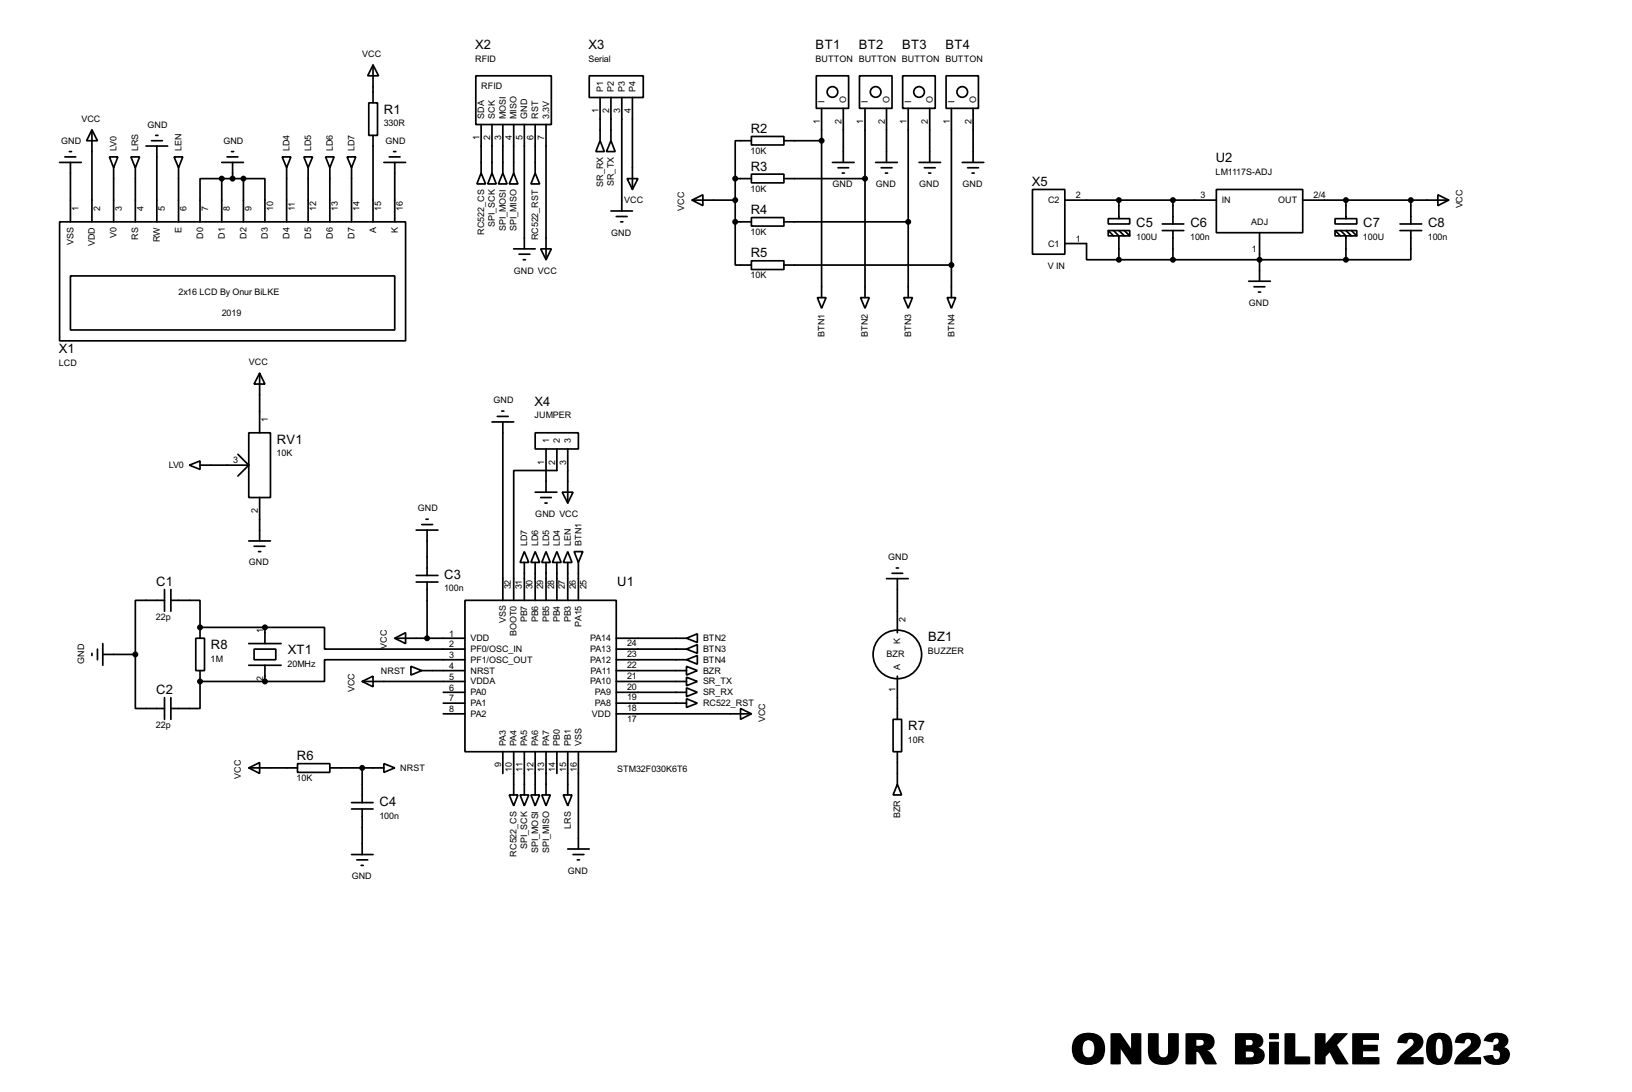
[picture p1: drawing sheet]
<svg xmlns="http://www.w3.org/2000/svg" width="383mm" height="256mm" viewBox="0 0 383 256" stroke-linecap="round" stroke-linejoin="round" font-family="sans-serif">
<g fill="none" stroke="#000" stroke-width=".4">
<path d="M87.7 15.3l1.3 2.5h-2.6zM87.7 15.3v8.9M111.8 17.8h17.8v11.5h-17.8zM138.5 17.8h12.7v5.1h-12.7zM191.8 17.8h7.6v7.7h-7.6zM202 17.8h7.6v7.7h-7.6zM212.1 17.8h7.7v7.7h-7.7zM222.3 17.8h7.6v7.7h-7.6zM14 38.2h5.1M15.3 36.9h2.5M16.3 35.6h.5M16.6 38.2v13.9"/>
<path d="M21.6 30.5l1.3 2.6h-2.5zM21.6 30.5v21.6M25.7 36.9h2l-1 2.5zM26.7 39.4v12.7M30.8 36.9h2l-1 2.5zM31.8 39.4v12.7M34.3 34.3h5.1M35.6 33.1h2.6M36.6 31.8h.5M36.9 34.3v17.8M40.9 36.9h2.1l-1 2.5zM42 39.4v12.7"/>
<path d="M52.1 38.2h5.1M53.4 36.9h2.5M54.4 35.6h.5M54.7 38.2v3.8M66.3 36.9h2.1l-1 2.5zM67.4 39.4v12.7M71.4 36.9h2.1l-1.1 2.5zM72.4 39.4v12.7M76.5 36.9h2l-1 2.5zM77.5 39.4v12.7M81.6 36.9h2l-1 2.5zM82.6 39.4v12.7"/>
<path d="M86.7 24.2h2v7.6h-2zM87.7 31.8v20.3M90.2 38.2h5.1M91.5 36.9h2.5M92.5 35.6h.5M92.8 38.2v13.9M113.1 29.3v11.4M115.6 29.3v11.4M118.2 29.3v11.4M120.7 29.3v11.4M123.2 29.3v29.2M125.8 29.3v11.4"/>
<path d="M128.3 29.3v31.7M141 33.1l1 2.5h-2zM141 22.9v10.2M143.6 33.1l1 2.5h-2.1zM143.6 22.9v10.2M146.1 22.9v26.7M148.6 22.9v21.6M176.6 32.1h7.6v2h-7.6zM176.6 33.1h-3.8v8.9M184.2 33.1h8.9M193.1 25.5v44.4M195.6 38.2h5.1"/>
<path d="M196.9 39.4h2.5M198.2 25.5v12.7M203.3 25.5v44.4M205.8 38.2h5.1M207.1 39.4h2.5M208.3 25.5v12.7M213.4 25.5v44.4M216 38.2h5M217.2 39.4h2.6M218.5 25.5v12.7M223.6 25.5v44.4M226.1 38.2h5.1"/>
<path d="M227.4 39.4h2.5M228.7 25.5v12.7M14 52.1h81.3v28h-81.3zM52.1 42h-5.1v10.1M52.1 42h5.1M52.1 42v10.1M57.2 42h5.1v10.1M57.2 42v10.1M113.1 40.7l1 2.5h-2zM115.6 40.7l1 2.5h-2zM118.2 40.7l1 2.5h-2.1zM120.7 40.7l1 2.5h-2z"/>
<path d="M120.7 58.5h5.1M122 59.7h2.5M125.8 40.7l1 2.5h-2zM127.1 58.5h2.5l-1.3 2.5zM143.6 49.6h5M144.8 50.9h2.6M145.9 52.1h.5M147.4 42h2.5l-1.3 2.5zM162.6 47l2.6-1.2v2.5zM162.6 47h10.2M172.8 52.1v10.2h3.8M172.8 42h3.8"/>
<path d="M172.8 52.1h3.8M172.8 42v10.1M176.6 40.9h7.6v2.1h-7.6zM176.6 51.1h7.6v2h-7.6zM184.2 42h19.1M184.2 52.1h29.2M197.9 40.7h.5M208.1 40.7h.5M218.2 40.7h.5M228.4 40.7h.5M242.6 44.5h7.6v15.2h-7.6zM250.2 57.2h5.1v3.8h7.6"/>
<path d="M250.2 47h35.6M260.4 51.4h5.1v1.2h-5.1zM260.4 54.2h5.1v1.2h-5.1zM260.4 54.2l1.3 1.2M261.7 54.2l1.2 1.2v5.6M262.9 47v4.4M262.9 54.2l1.3 1.2M264.2 54.2l1.3 1.2M273.1 54.2h5.1M273.1 52.6h5.1M275.6 47v5.6M275.6 54.2v6.8"/>
<path d="M285.8 44.5h20.3v10.2h-20.3zM296 54.7v11.4M306.1 47h34.3M313.7 51.4h5.1v1.2h-5.1zM313.7 54.2h5.1v1.2h-5.1zM313.7 54.2l1.3 1.2M315 54.2l1.3 1.2v5.6M316.3 47v4.4M316.3 54.2l1.3 1.2M317.6 54.2l1.2 1.2M329 54.2h5.1M329 52.6h5.1"/>
<path d="M331.5 54.2v6.8h-15.2M331.5 47v5.6M337.9 45.8l2.5 1.2-2.5 1.3zM16.6 64.8h76.2v12.7h-76.2zM123 61h.5M176.6 61.3h7.6v2h-7.6zM184.2 62.3h39.4M192.1 69.9h2l-1 2.5zM202.2 69.9h2.1l-1 2.5zM212.4 69.9h2l-1 2.5zM222.6 69.9h2l-1 2.5zM262.9 61h53.4"/>
<path d="M293.4 66.1h5.1M294.7 67.4h2.5M295.7 68.6h.5M61 87.7l1.3 2.5h-2.6zM61 87.7v14M115.6 99.1h5.1M116.9 97.8h2.5M117.9 96.6h.5M118.2 99.1v41.9M44.5 109.3l2.5-1v2zM47 109.3h11.5M55.9 106.7l2.6 2.6"/>
<path d="M58.5 101.7h5.1v15.2h-5.1zM58.5 109.3l-2.6 2.5M61 116.9v10.2M125.8 101.7h10.1v3.8h-10.1zM125.8 115.6h5.1M127.1 116.9h2.5M128.1 118.2h.5M128.3 105.5v10.1M130.9 105.5v5h-10.2v30.5M132.1 115.6h2.6l-1.3 2.6zM133.4 105.5v12.7M38.7 138.5v5.1"/>
<path d="M40.2 138.5v5.1M58.5 127.1h5.1M59.7 128.3h2.6M60.8 129.6h.5M97.8 136.7h5.1M97.8 135.2h5.1M97.8 124.5h5.1M99.1 123.2h2.6M100.1 122h.5M100.4 124.5v10.7M100.4 136.7v13.2M123.2 129.6l1.1 2.5h-2.1z"/>
<path d="M123.2 132.1v8.9M125.8 129.6l1 2.5h-2zM125.8 132.1v8.9M128.3 129.6l1 2.5h-2zM128.3 132.1v8.9M130.9 129.6l1 2.5h-2.1zM130.9 132.1v8.9M133.4 129.6l1 2.5h-2zM133.4 132.1v8.9M134.9 129.6h2.1l-1.1 2.5zM135.9 132.1v8.9M208.3 135.9h5.1"/>
<path d="M209.6 134.7h2.5M210.6 133.4h.5M210.9 135.9v12.7M21.6 153.5v.5M22.9 152.5v2.5M24.2 153.7h7.6M24.2 151.2v5.1M31.8 153.7v12.7h6.9M38.7 141h-6.9v12.7M40.2 141h6.8v6.4M46 149.9h2.1v7.6h-2.1zM47 147.4h15.3"/>
<path d="M47 147.4v2.5M47 157.5v2.6M58.5 151.2h7.6M58.5 156.3h7.6M59.7 152.5h5.1v2.5h-5.1zM62.3 147.4h14v5.1h33M62.3 147.4v3.8M62.3 156.3v3.8M92.8 149.9l2.5-1.3v2.6zM92.8 149.9h16.5M96.6 156.5l2.5 1-2.5 1.1zM99.1 157.5h10.2"/>
<path d="M109.3 141h35.5v35.6h-35.5zM109.3 155h-33v5.1h-14M144.8 149.9h16.5M144.8 157.5h16.5M144.8 152.5h16.5M144.8 155h16.5M161.3 159.1l2.6 1-2.6 1zM161.3 156.5l2.6 1-2.6 1.1zM161.3 152.5l2.6-1.1v2.1zM161.3 149.9l2.6-1v2zM161.3 155l2.6-1v2zM210.9 158.8v10.2"/>
<path d="M38.7 163.9v5.1M40.2 163.9v5.1M47 160.1v6.3h-6.8M47 160.1h15.3M69.9 179.4h7.6v2h-7.6zM85.1 160.1l2.6-1.3v2.5zM85.1 160.1h24.2M90.2 179.4l2.6 1-2.6 1zM104.2 167.7h5.1M104.2 165.2h5.1M104.2 162.6h5.1M118.2 176.6v5.1"/>
<path d="M120.7 176.6v10.1M123.2 176.6v10.1M125.8 176.6v10.1M128.3 176.6v10.1M130.9 176.6v5.1M133.4 176.6v10.1M135.9 176.6v22.8M144.8 167.7h31.8M144.8 165.2h16.5M144.8 160.1h16.5M144.8 162.6h16.5M161.3 164.1l2.6 1.1-2.6 1z"/>
<path d="M161.3 161.6l2.6 1-2.6 1zM174 166.4l2.6 1.3-2.6 1.3zM209.9 169h2v7.6h-2zM210.9 176.6v7.6M58.5 180.4l2.5-1.3v2.6zM58.5 180.4h11.4M77.5 180.4h12.7M82.6 188.5h5.1M82.6 190h5.1M85.1 180.4v8.1M85.1 190v10.7M119.7 186.7h2l-1 2.6z"/>
<path d="M122.2 186.7h2.1l-1.1 2.6zM124.8 186.7h2l-1 2.6zM127.3 186.7h2l-1 2.6zM132.4 186.7h2l-1 2.6zM133.4 199.4h5.1M210.9 184.2l1 2.5h-2zM82.6 200.7h5.1M83.9 202h2.5M84.9 203.3h.5M134.7 200.7h2.5M135.7 202h.5"/>
<circle cx="195.6" cy="21.6" r="1.25"/>
<circle cx="205.7" cy="21.6" r="1.25"/>
<circle cx="215.9" cy="21.6" r="1.25"/>
<circle cx="226.1" cy="21.6" r="1.25"/>
<circle cx="210.8" cy="153.7" r="5.7"/>
</g>
<g fill="#000">
<circle cx="47" cy="147.4" r=".2"/>
<circle cx="47" cy="160.1" r=".2"/>
</g>
<g fill="#000" stroke="#000" stroke-width=".4">
<circle cx="193" cy="33.1" r=".5"/>
<circle cx="52.1" cy="42" r=".5"/>
<circle cx="54.6" cy="42" r=".5"/>
<circle cx="57.2" cy="42" r=".5"/>
<circle cx="172.7" cy="47" r=".5"/>
<circle cx="172.7" cy="52.1" r=".5"/>
<circle cx="172.7" cy="42" r=".5"/>
<circle cx="203.2" cy="42" r=".5"/>
<circle cx="213.4" cy="52.1" r=".5"/>
<circle cx="262.9" cy="47" r=".5"/>
<circle cx="275.6" cy="47" r=".5"/>
<circle cx="316.2" cy="47" r=".5"/>
<circle cx="331.5" cy="47" r=".5"/>
<circle cx="223.5" cy="62.3" r=".5"/>
<circle cx="262.9" cy="61" r=".5"/>
<circle cx="275.6" cy="61" r=".5"/>
<circle cx="295.9" cy="61" r=".5"/>
<circle cx="316.2" cy="61" r=".5"/>
<circle cx="31.8" cy="153.7" r=".5"/>
<circle cx="47" cy="147.4" r=".5"/>
<circle cx="62.2" cy="147.4" r=".5"/>
<circle cx="100.3" cy="149.9" r=".5"/>
<circle cx="47" cy="160.1" r=".5"/>
<circle cx="62.2" cy="160.1" r=".5"/>
<circle cx="85.1" cy="180.4" r=".5"/>
</g>
<text font-size="14.3" x="251.4" y="250">ONUR BiLKE 2023</text>
<g font-size="3.4">
<text x="111.7" y="11.4">X2</text>
<text x="138.3" y="11.4">X3</text>
<text x="191.7" y="11.4">BT1</text>
<text x="201.8" y="11.4">BT2</text>
<text x="212" y="11.4">BT3</text>
<text x="222.2" y="11.4">BT4</text>
<text x="90.2" y="26.7">R1</text>
<text x="176.4" y="31.3">R2</text>
<text x="176.4" y="40.1">R3</text>
<text x="285.7" y="38.1">U2</text>
<text x="242.5" y="43.7">X5</text>
<text x="176.4" y="50.3">R4</text>
<text x="267" y="53.4">C5</text>
<text x="279.7" y="53.4">C6</text>
<text x="320.3" y="53.4">C7</text>
<text x="335.6" y="53.4">C8</text>
<text x="176.4" y="60.5">R5</text>
<text x="13.9" y="83">X1</text>
<text x="125.6" y="95.3">X4</text>
<text x="65.1" y="104.2">RV1</text>
<text x="36.7" y="137.7">C1</text>
<text x="104.4" y="136">C3</text>
<text x="145.1" y="137.7">U1</text>
<text x="49.6" y="152.5">R8</text>
<text x="67.6" y="153.7">XT1</text>
<text x="218.1" y="150.6">BZ1</text>
<text x="36.7" y="163.1">C2</text>
<text x="213.4" y="171.5">R7</text>
<text x="69.8" y="178.6">R6</text>
<text x="89.2" y="189.3">C4</text>
</g>
<g font-size="2.4">
<text x="85.1" y="13.4">VCC</text>
<text x="111.6" y="14.5">RFID</text>
<text x="138.3" y="14.5">Serial</text>
<text x="191.6" y="14.5">BUTTON BUTTON BUTTON BUTTON</text>
<text x="113.1" y="21">RFID</text>
<text x="141.7" y="21.6" transform="rotate(-90 141.7 21.6)">P1</text>
<text x="144.3" y="21.6" transform="rotate(-90 144.3 21.6)">P2</text>
<text x="146.8" y="21.6" transform="rotate(-90 146.8 21.6)">P3</text>
<text x="149.3" y="21.6" transform="rotate(-90 149.3 21.6)">P4</text>
<text x="19.1" y="28.6">VCC</text>
<text x="34.7" y="30">GND</text>
<text x="90.2" y="29.6">330R</text>
<text x="113.8" y="27.9" transform="rotate(-90 113.8 27.9)">SDA</text>
<text x="116.3" y="27.9" transform="rotate(-90 116.3 27.9)">SCK</text>
<text x="118.9" y="27.9" transform="rotate(-90 118.9 27.9)">MOSI</text>
<text x="121.4" y="27.9" transform="rotate(-90 121.4 27.9)">MISO</text>
<text x="123.9" y="27.9" transform="rotate(-90 123.9 27.9)">GND</text>
<text x="126.5" y="27.9" transform="rotate(-90 126.5 27.9)">RST</text>
<text x="129" y="28" transform="rotate(-90 129 28)">3.3V</text>
<text x="140.6" y="26.6" transform="rotate(-90 140.6 26.6)">1</text>
<text x="143.2" y="26.6" transform="rotate(-90 143.2 26.6)">2</text>
<text x="145.7" y="26.6" transform="rotate(-90 145.7 26.6)">3</text>
<text x="148.2" y="26.6" transform="rotate(-90 148.2 26.6)">4</text>
<text x="192.6" y="29.1" transform="rotate(-90 192.6 29.1)">1</text>
<text x="193.8" y="24.1" transform="rotate(-90 193.8 24.1)">I</text>
<text x="197.8" y="29.1" transform="rotate(-90 197.8 29.1)">2</text>
<text x="198.9" y="24.1" transform="rotate(-90 198.9 24.1)">O</text>
<text x="202.9" y="29.1" transform="rotate(-90 202.9 29.1)">1</text>
<text x="203.9" y="24.1" transform="rotate(-90 203.9 24.1)">I</text>
<text x="207.9" y="29.1" transform="rotate(-90 207.9 29.1)">2</text>
<text x="209" y="24.1" transform="rotate(-90 209 24.1)">O</text>
<text x="213" y="29.1" transform="rotate(-90 213 29.1)">1</text>
<text x="214.1" y="24.1" transform="rotate(-90 214.1 24.1)">I</text>
<text x="218" y="29.1" transform="rotate(-90 218 29.1)">2</text>
<text x="219.2" y="24.1" transform="rotate(-90 219.2 24.1)">O</text>
<text x="223.2" y="29.1" transform="rotate(-90 223.2 29.1)">1</text>
<text x="224.3" y="24.1" transform="rotate(-90 224.3 24.1)">I</text>
<text x="228.3" y="29.1" transform="rotate(-90 228.3 29.1)">2</text>
<text x="229.3" y="24.1" transform="rotate(-90 229.3 24.1)">O</text>
<text x="14.4" y="33.8">GND</text>
<text x="27.4" y="35.6" transform="rotate(-90 27.4 35.6)">LV0</text>
<text x="32.5" y="35.6" transform="rotate(-90 32.5 35.6)">LRS</text>
<text x="42.7" y="35.6" transform="rotate(-90 42.7 35.6)">LEN</text>
<text x="52.5" y="33.8">GND</text>
<text x="68.1" y="35.6" transform="rotate(-90 68.1 35.6)">LD4</text>
<text x="73.1" y="35.6" transform="rotate(-90 73.1 35.6)">LD5</text>
<text x="78.2" y="35.6" transform="rotate(-90 78.2 35.6)">LD6</text>
<text x="83.3" y="35.6" transform="rotate(-90 83.3 35.6)">LD7</text>
<text x="90.6" y="33.8">GND</text>
<text x="112.7" y="33" transform="rotate(-90 112.7 33)">1</text>
<text x="115.2" y="33" transform="rotate(-90 115.2 33)">2</text>
<text x="117.8" y="33" transform="rotate(-90 117.8 33)">3</text>
<text x="120.3" y="33" transform="rotate(-90 120.3 33)">4</text>
<text x="122.8" y="33" transform="rotate(-90 122.8 33)">5</text>
<text x="125.4" y="33" transform="rotate(-90 125.4 33)">6</text>
<text x="127.9" y="33" transform="rotate(-90 127.9 33)">7</text>
<text x="176.4" y="36.1">10K</text>
<text x="285.6" y="41.1">LM1117S-ADJ</text>
<text x="141.7" y="43.9" transform="rotate(-90 141.7 43.9)">SR_RX</text>
<text x="144.3" y="43.7" transform="rotate(-90 144.3 43.7)">SR_TX</text>
<text x="146.7" y="47.7">VCC</text>
<text x="176.4" y="45.1">10K</text>
<text x="195.6" y="43.9">GND</text>
<text x="205.8" y="43.9">GND</text>
<text x="216" y="43.9">GND</text>
<text x="226.1" y="43.9">GND</text>
<text x="246.3" y="47.7">C2</text>
<text x="252.8" y="46.6">2</text>
<text x="282.1" y="46.6">3</text>
<text x="287.1" y="47.7">IN</text>
<text x="300.3" y="47.7">OUT</text>
<text x="308.7" y="46.6">2/4</text>
<text x="18.4" y="49.6" transform="rotate(-90 18.4 49.6)">1</text>
<text x="23.5" y="49.5" transform="rotate(-90 23.5 49.5)">2</text>
<text x="28.6" y="49.6" transform="rotate(-90 28.6 49.6)">3</text>
<text x="33.7" y="49.5" transform="rotate(-90 33.7 49.5)">4</text>
<text x="38.8" y="49.6" transform="rotate(-90 38.8 49.6)">5</text>
<text x="43.9" y="49.6" transform="rotate(-90 43.9 49.6)">6</text>
<text x="48.9" y="49.6" transform="rotate(-90 48.9 49.6)">7</text>
<text x="54" y="49.6" transform="rotate(-90 54 49.6)">8</text>
<text x="59.1" y="49.5" transform="rotate(-90 59.1 49.5)">9</text>
<text x="64.2" y="49.5" transform="rotate(-90 64.2 49.5)">10</text>
<text x="69.3" y="49.5" transform="rotate(-90 69.3 49.5)">11</text>
<text x="74.3" y="49.6" transform="rotate(-90 74.3 49.6)">12</text>
<text x="79.4" y="49.6" transform="rotate(-90 79.4 49.6)">13</text>
<text x="84.5" y="49.6" transform="rotate(-90 84.5 49.6)">14</text>
<text x="89.6" y="49.5" transform="rotate(-90 89.6 49.5)">15</text>
<text x="94.7" y="49.5" transform="rotate(-90 94.7 49.5)">16</text>
<text x="116.3" y="53.3" transform="rotate(-90 116.3 53.3)">SPI_SCK</text>
<text x="160.8" y="49.5" transform="rotate(-90 160.8 49.5)">VCC</text>
<text x="294" y="52.9">ADJ</text>
<text x="343.7" y="49" transform="rotate(-90 343.7 49)">VCC</text>
<text x="17.2" y="57.5" transform="rotate(-90 17.2 57.5)">VSS</text>
<text x="22.3" y="57.8" transform="rotate(-90 22.3 57.8)">VDD</text>
<text x="27.4" y="55.9" transform="rotate(-90 27.4 55.9)">V0</text>
<text x="32.5" y="56.3" transform="rotate(-90 32.5 56.3)">RS</text>
<text x="37.6" y="56.9" transform="rotate(-90 37.6 56.9)">RW</text>
<text x="42.7" y="54.7" transform="rotate(-90 42.7 54.7)">E</text>
<text x="47.7" y="56" transform="rotate(-90 47.7 56)">D0</text>
<text x="52.8" y="56" transform="rotate(-90 52.8 56)">D1</text>
<text x="57.9" y="56" transform="rotate(-90 57.9 56)">D2</text>
<text x="63" y="56" transform="rotate(-90 63 56)">D3</text>
<text x="68.1" y="56" transform="rotate(-90 68.1 56)">D4</text>
<text x="73.1" y="56" transform="rotate(-90 73.1 56)">D5</text>
<text x="78.2" y="56" transform="rotate(-90 78.2 56)">D6</text>
<text x="83.3" y="56" transform="rotate(-90 83.3 56)">D7</text>
<text x="88.4" y="54.7" transform="rotate(-90 88.4 54.7)">A</text>
<text x="93.5" y="54.7" transform="rotate(-90 93.5 54.7)">K</text>
<text x="113.8" y="55.1" transform="rotate(-90 113.8 55.1)">RC522_CS</text>
<text x="118.9" y="54.3" transform="rotate(-90 118.9 54.3)">SPI_MOSI</text>
<text x="121.4" y="54.3" transform="rotate(-90 121.4 54.3)">SPI_MISO</text>
<text x="126.5" y="56.5" transform="rotate(-90 126.5 56.5)">RC522_RST</text>
<text x="143.6" y="55.4">GND</text>
<text x="176.4" y="55.2">10K</text>
<text x="246.3" y="57.9">C1</text>
<text x="252.8" y="56.8">1</text>
<text x="267" y="56.4">100U</text>
<text x="279.7" y="56.4">100n</text>
<text x="294.2" y="59.1">1</text>
<text x="320.3" y="56.4">100U</text>
<text x="335.5" y="56.4">100n</text>
<text x="120.7" y="64.2">GND VCC</text>
<text x="176.4" y="65.4">10K</text>
<text x="246.2" y="63.1">V IN</text>
<text x="42" y="69.2">2x16 LCD By Onur BiLKE</text>
<text x="293.4" y="71.9">GND</text>
<text x="52.1" y="74.3">2019</text>
<text x="193.8" y="79.1" transform="rotate(-90 193.8 79.1)">BTN1</text>
<text x="203.9" y="79.1" transform="rotate(-90 203.9 79.1)">BTN2</text>
<text x="214.1" y="79.1" transform="rotate(-90 214.1 79.1)">BTN3</text>
<text x="224.3" y="79.1" transform="rotate(-90 224.3 79.1)">BTN4</text>
<text x="13.8" y="86">LCD</text>
<text x="58.5" y="85.8">VCC</text>
<text x="116" y="94.7">GND</text>
<text x="62.9" y="99.1" transform="rotate(-90 62.9 99.1)">1</text>
<text x="125.6" y="98.2">JUMPER</text>
<text x="65" y="107.2">10K</text>
<text x="129" y="104.1" transform="rotate(-90 129 104.1)">1</text>
<text x="131.6" y="104.2" transform="rotate(-90 131.6 104.2)">2</text>
<text x="134.1" y="104.2" transform="rotate(-90 134.1 104.2)">3</text>
<text x="39.6" y="110">LV0</text>
<text x="54.8" y="108.9">3</text>
<text x="127.9" y="109.1" transform="rotate(-90 127.9 109.1)">1</text>
<text x="130.5" y="109.2" transform="rotate(-90 130.5 109.2)">2</text>
<text x="133" y="109.2" transform="rotate(-90 133 109.2)">3</text>
<text x="60.6" y="120.6" transform="rotate(-90 60.6 120.6)">2</text>
<text x="98.2" y="120.1">GND</text>
<text x="125.8" y="121.4">GND VCC</text>
<text x="123.9" y="128.3" transform="rotate(-90 123.9 128.3)">LD7</text>
<text x="126.5" y="128.3" transform="rotate(-90 126.5 128.3)">LD6</text>
<text x="129" y="128.3" transform="rotate(-90 129 128.3)">LD5</text>
<text x="131.6" y="128.3" transform="rotate(-90 131.6 128.3)">LD4</text>
<text x="134.1" y="128.3" transform="rotate(-90 134.1 128.3)">LEN</text>
<text x="136.6" y="128.3" transform="rotate(-90 136.6 128.3)">BTN1</text>
<text x="208.7" y="131.6">GND</text>
<text x="58.5" y="132.8">GND</text>
<text x="104.4" y="138.9">100n</text>
<text x="120.1" y="138.5" transform="rotate(-90 120.1 138.5)">32</text>
<text x="122.6" y="138.5" transform="rotate(-90 122.6 138.5)">31</text>
<text x="125.1" y="138.5" transform="rotate(-90 125.1 138.5)">30</text>
<text x="127.7" y="138.5" transform="rotate(-90 127.7 138.5)">29</text>
<text x="130.2" y="138.5" transform="rotate(-90 130.2 138.5)">28</text>
<text x="132.8" y="138.5" transform="rotate(-90 132.8 138.5)">27</text>
<text x="135.3" y="138.5" transform="rotate(-90 135.3 138.5)">26</text>
<text x="137.8" y="138.5" transform="rotate(-90 137.8 138.5)">25</text>
<text x="36.7" y="145.7">22p</text>
<text x="61.9" y="148.6" transform="rotate(-90 61.9 148.6)">1</text>
<text x="105.6" y="149.5">1</text>
<text x="118.9" y="146.4" transform="rotate(-90 118.9 146.4)">VSS</text>
<text x="121.4" y="149.4" transform="rotate(-90 121.4 149.4)">BOOT0</text>
<text x="123.9" y="146.2" transform="rotate(-90 123.9 146.2)">PB7</text>
<text x="126.5" y="146.2" transform="rotate(-90 126.5 146.2)">PB6</text>
<text x="129" y="146.2" transform="rotate(-90 129 146.2)">PB5</text>
<text x="131.6" y="146.2" transform="rotate(-90 131.6 146.2)">PB4</text>
<text x="134.1" y="146.2" transform="rotate(-90 134.1 146.2)">PB3</text>
<text x="136.6" y="147.2" transform="rotate(-90 136.6 147.2)">PA15</text>
<text x="212.8" y="146.1" transform="rotate(-90 212.8 146.1)">2</text>
<text x="19.8" y="155.9" transform="rotate(-90 19.8 155.9)">GND</text>
<text x="49.5" y="155.4">1M</text>
<text x="90.9" y="152.4" transform="rotate(-90 90.9 152.4)">VCC</text>
<text x="105.6" y="152.1">2</text>
<text x="105.6" y="154.6">3</text>
<text x="110.5" y="150.6">VDD</text>
<text x="110.5" y="153.2">PF0/OSC_IN</text>
<text x="110.5" y="155.7">PF1/OSC_OUT</text>
<text x="138.6" y="155.7">PA12</text>
<text x="138.6" y="153.2">PA13</text>
<text x="138.6" y="150.6">PA14</text>
<text x="147.4" y="154.4">23</text>
<text x="147.4" y="151.8">24</text>
<text x="165.2" y="153.2">BTN3</text>
<text x="165.2" y="150.6">BTN2</text>
<text x="165.2" y="155.7">BTN4</text>
<text x="208.3" y="154.4">BZR</text>
<text x="211.6" y="151.3" transform="rotate(-90 211.6 151.3)">K</text>
<text x="218" y="153.6">BUZZER</text>
<text x="61.9" y="160" transform="rotate(-90 61.9 160)">2</text>
<text x="67.6" y="156.7">20MHz</text>
<text x="89.5" y="158.2">NRST</text>
<text x="105.6" y="157.1">4</text>
<text x="105.6" y="159.7">5</text>
<text x="110.5" y="158.2">NRST</text>
<text x="110.5" y="160.8">VDDA</text>
<text x="138.6" y="160.8">PA10</text>
<text x="138.8" y="158.2">PA11</text>
<text x="147.4" y="162">20</text>
<text x="147.4" y="159.4">21</text>
<text x="147.4" y="156.9">22</text>
<text x="165.2" y="160.8">SR_TX</text>
<text x="165.2" y="158.2">BZR</text>
<text x="211.6" y="157.5" transform="rotate(-90 211.6 157.5)">A</text>
<text x="83.3" y="162.6" transform="rotate(-90 83.3 162.6)">VCC</text>
<text x="105.6" y="162.2">6</text>
<text x="105.6" y="164.8">7</text>
<text x="105.6" y="167.3">8</text>
<text x="110.5" y="163.3">PA0</text>
<text x="110.5" y="165.9">PA1</text>
<text x="139.8" y="165.9">PA8</text>
<text x="139.8" y="163.3">PA9</text>
<text x="147.4" y="167.1">18</text>
<text x="147.4" y="164.5">19</text>
<text x="165.2" y="165.9">RC522_RST</text>
<text x="165.2" y="163.3">SR_RX</text>
<text x="210.5" y="162.5" transform="rotate(-90 210.5 162.5)">1</text>
<text x="36.7" y="171.1">22p</text>
<text x="110.5" y="168.4">PA2</text>
<text x="139.1" y="168.4">VDD</text>
<text x="147.4" y="169.6">17</text>
<text x="179.8" y="169.6" transform="rotate(-90 179.8 169.6)">VCC</text>
<text x="118.9" y="175.3" transform="rotate(-90 118.9 175.3)">PA3</text>
<text x="121.4" y="175.3" transform="rotate(-90 121.4 175.3)">PA4</text>
<text x="123.9" y="175.3" transform="rotate(-90 123.9 175.3)">PA5</text>
<text x="126.5" y="175.3" transform="rotate(-90 126.5 175.3)">PA6</text>
<text x="129" y="175.3" transform="rotate(-90 129 175.3)">PA7</text>
<text x="131.6" y="175.3" transform="rotate(-90 131.6 175.3)">PB0</text>
<text x="134.1" y="175.3" transform="rotate(-90 134.1 175.3)">PB1</text>
<text x="136.6" y="175.3" transform="rotate(-90 136.6 175.3)">VSS</text>
<text x="213.4" y="174.5">10R</text>
<text x="56.6" y="182.9" transform="rotate(-90 56.6 182.9)">VCC</text>
<text x="69.7" y="183.5">10K</text>
<text x="94" y="181.1">NRST</text>
<text x="117.8" y="180.3" transform="rotate(-90 117.8 180.3)">9</text>
<text x="120.3" y="181.4" transform="rotate(-90 120.3 181.4)">10</text>
<text x="122.8" y="181.3" transform="rotate(-90 122.8 181.3)">11</text>
<text x="125.4" y="181.4" transform="rotate(-90 125.4 181.4)">12</text>
<text x="127.9" y="181.4" transform="rotate(-90 127.9 181.4)">13</text>
<text x="130.5" y="181.4" transform="rotate(-90 130.5 181.4)">14</text>
<text x="133" y="181.4" transform="rotate(-90 133 181.4)">15</text>
<text x="135.5" y="181.4" transform="rotate(-90 135.5 181.4)">16</text>
<text x="145" y="181.2">STM32F030K6T6</text>
<text x="89.2" y="192.3">100n</text>
<text x="134.1" y="194.7" transform="rotate(-90 134.1 194.7)">LRS</text>
<text x="211.6" y="192.2" transform="rotate(-90 211.6 192.2)">BZR</text>
<text x="121.4" y="201.2" transform="rotate(-90 121.4 201.2)">RC522_CS</text>
<text x="123.9" y="199.4" transform="rotate(-90 123.9 199.4)">SPI_SCK</text>
<text x="126.4" y="200.3" transform="rotate(-90 126.4 200.3)">SPI_MOSI</text>
<text x="129" y="200.3" transform="rotate(-90 129 200.3)">SPI_MISO</text>
<text x="82.6" y="206.5">GND</text>
<text x="133.4" y="205.2">GND</text>
</g>
</svg>
